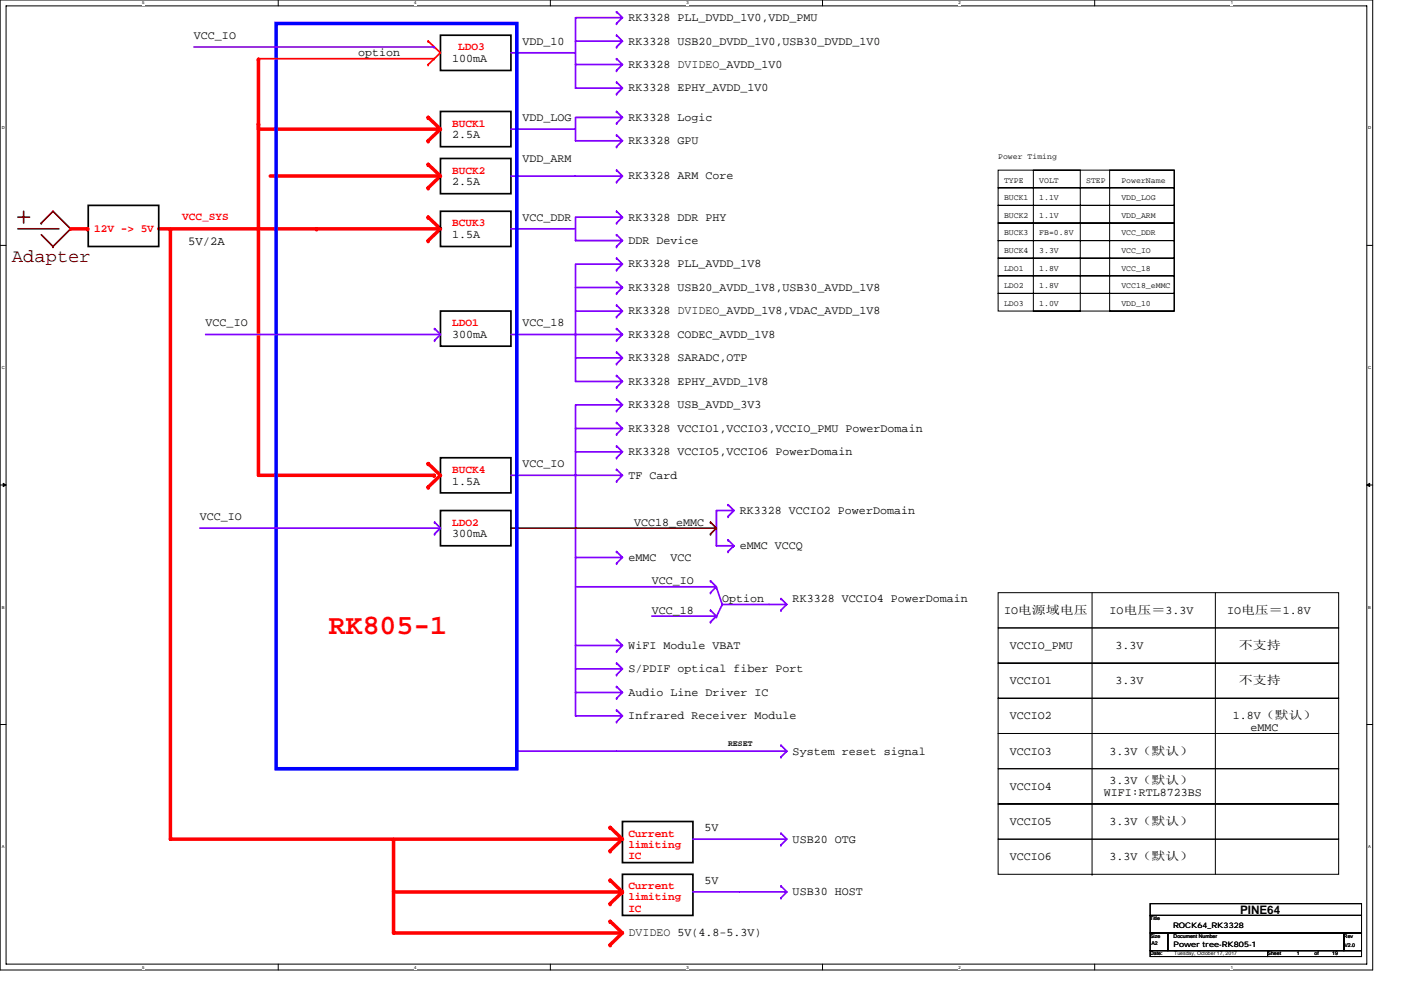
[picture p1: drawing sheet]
<svg xmlns="http://www.w3.org/2000/svg" width="297mm" height="210mm" viewBox="0 0 297 210" stroke-linecap="round" stroke-linejoin="round" font-family="sans-serif">
<path d="M0 0h291v205.7h-291zM1.3 1.2h288.5v203.3h-288.5z" fill="none" stroke="#000" stroke-width=".21"/>
<g fill="#fff">
<path d="M30.1 .1h.5v1h-.5z"/>
<path d="M30.1 204.6h.5v1h-.5z"/>
</g>
<path d="M59 0v1.2M59 204.5v1.2" fill="none" stroke="#000" stroke-width=".21"/>
<g fill="#fff">
<path d="M87.8 .1h.5v1h-.5z"/>
<path d="M87.8 204.6h.5v1h-.5z"/>
</g>
<path d="M116.7 0v1.2M116.7 204.5v1.2" fill="none" stroke="#000" stroke-width=".21"/>
<g fill="#fff">
<path d="M145.5 .1h.5v1h-.5z"/>
<path d="M145.5 204.6h.5v1h-.5z"/>
</g>
<path d="M174.4 0v1.2M174.4 204.5v1.2" fill="none" stroke="#000" stroke-width=".21"/>
<g fill="#fff">
<path d="M203.2 .1h.5v1h-.5z"/>
<path d="M203.2 204.6h.5v1h-.5z"/>
</g>
<path d="M232.1 0v1.2M232.1 204.5v1.2" fill="none" stroke="#000" stroke-width=".21"/>
<g fill="#fff">
<path d="M260.9 .1h.5v1h-.5z"/>
<path d="M260.9 204.6h.5v1h-.5z"/>
<path d="M.4 26.6h.6v1h-.6z"/>
<path d="M290.1 26.6h.6v1h-.6z"/>
<path d="M.4 77.4h.6v1h-.6z"/>
<path d="M290.1 77.4h.6v1h-.6z"/>
</g>
<path d="M0 52h1.3M289.8 52h1.2" fill="none" stroke="#000" stroke-width=".21"/>
<g fill="#fff">
<path d="M.4 128.3h.5v1h-.5z"/>
<path d="M290.1 128.3h.6v1h-.6z"/>
</g>
<path d="M0 102.9h1.3M289.8 102.9h1.2" fill="none" stroke="#000" stroke-width=".21"/>
<path d="M.7 102.5l.6 .4-.6 .3zM289.8 102.9l.6-.4v.7z" fill="#000" stroke="#000" stroke-width=".21"/>
<g fill="#fff">
<path d="M.4 179.1h.5v1h-.5z"/>
<path d="M290.1 179.1h.6v1h-.6z"/>
</g>
<g fill="none" stroke="#000" stroke-width=".21">
<path d="M211.6 36.1h37.4v3.7h-37.4zM211.6 39.8h37.4v3.8h-37.4zM219.1 36.1h9.9v29.9h-9.9zM235.3 36.1h13.7v29.9h-13.7zM211.6 43.6h37.4v3.7h-37.4zM211.6 47.3h37.4v3.7h-37.4zM211.6 51h37.4v3.8h-37.4zM211.6 54.8h37.4v3.7h-37.4zM211.6 58.5h37.4v3.7h-37.4zM211.6 62.2h37.4v3.8h-37.4zM211.6 133.2h72.2v7.5h-72.2zM211.6 125.7h72.2v7.5h-72.2z"/>
<path d="M231.5 125.7v59.7M257.7 125.7v59.7M0 153.7h1.3M211.6 148.1h72.2v7.5h-72.2zM211.6 140.7h72.2v7.4h-72.2zM211.6 155.6h72.2v7.4h-72.2zM289.8 153.7h1.2M211.6 163h72.2v7.5h-72.2zM211.6 170.5h72.2v7.5h-72.2zM211.6 178h72.2v7.4h-72.2zM231.5 185.4h.1M243.9 197.9h3.7v3.7h-3.7z"/>
<path d="M243.9 191.7h44.8v2.5h-44.8zM243.9 194.2h44.8v3.7h-44.8zM247.6 197.9h37.3v3.7h-37.3zM284.9 197.9h3.8v3.7h-3.8zM243.9 201.6h24.8v1.3h-24.8zM268.7 201.6h20v1.3h-20z"/>
</g>
<g fill="none" stroke="#8000ff" stroke-width=".36">
<path d="M41.1 10h50.9M92 10h.1M108.3 11.2h13.6M122 3.7h9.8M122 3.9v14.8h9.8M122 8.7h9.8M122 13.7h9.8M130.7 2.5h.1M130.7 5h.1M130.7 10h.1M130.7 7.5h.1M130.7 14.9h.1"/>
<path d="M130.7 12.4h.1M130.7 19.9h.1M130.7 17.4h.1M130.7 2.5l1.3 1.2-1.3 1.3M130.7 7.5l1.3 1.2-1.3 1.3M130.7 12.4l1.3 1.3-1.3 1.2M130.7 17.4l1.3 1.3-1.3 1.2M108.3 27.4h13.6M108.3 37.3h13.6M122 24.9h9.8M122 25v4.9h9.8M122 37.3h9.8"/>
<path d="M130.7 26.1h.1M130.7 23.6h.1M130.7 31.1h.1M130.7 28.6h.1M130.7 36.1h.1M130.7 38.6h.1M130.7 23.6l1.3 1.3-1.3 1.2M130.7 28.6l1.3 1.3-1.3 1.2M130.7 36.1l1.3 1.2-1.3 1.3M108.3 48.5h13.6M122 56h9.8M122 56.1v24.8h9.8"/>
<path d="M122 46.2v4.8h9.8M122 46.1h9.8M130.7 57.3h.1M130.7 54.8h.1M130.7 54.8l1.3 1.2-1.3 1.3M130.7 59.8h.1M130.7 44.8h.1M130.7 52.3h.1M130.7 49.8h.1M130.7 47.3h.1M130.7 59.8l1.3 1.2-1.3 1.2M130.7 44.8l1.3 1.3-1.3 1.2"/>
<path d="M130.7 49.8l1.3 1.2-1.3 1.3M131.8 46.1h.1M43.6 71h49.7M92.1 69.7h.1M92.1 72.2h.1M92.1 69.7l1.3 1.3-1.3 1.2M108.3 71h13.6M122 66h9.8M122 71h9.8M122 75.9h9.8M122 61h9.8M130.7 64.7h.1"/>
<path d="M130.7 67.2h.1M130.7 72.2h.1M130.7 69.7h.1M130.7 74.7h.1M130.7 77.2h.1M130.7 79.7h.1M130.7 64.7l1.3 1.3-1.3 1.2M130.7 69.7l1.3 1.3-1.3 1.2M130.7 74.7l1.3 1.2-1.3 1.3M130.7 79.7l1.3 1.2-1.3 1.2M130.7 62.2h.1M122 95.8h9.8"/>
<path d="M122 86v65.8h9.8M122 90.9h9.8M122 85.9h9.8M130.7 82.1h.1M130.7 89.6h.1M130.7 92.1h.1M130.7 94.6h.1M130.7 97.1h.1M130.7 99.6h.1M130.7 87.1h.1M130.7 84.6h.1M130.7 89.6l1.3 1.3-1.3 1.2"/>
<path d="M130.7 94.6l1.3 1.2-1.3 1.3M130.7 99.6l1.3 1.2-1.3 1.3M130.7 84.6l1.3 1.3-1.3 1.2M42.4 112h50.9M92.1 113.3h.1M92.1 110.8h.1M92.1 110.8l1.3 1.2-1.3 1.3M93.3 112h.1M108.3 100.8h13.6M122 100.8h9.8M122 118.2h9.8M130.7 102.1h.1"/>
<path d="M130.7 119.5h.1M130.7 117h.1M130.7 117l1.3 1.2-1.3 1.3M151.9 108.4v7.4h3.6M151.9 108.3h3.6M154.4 107h.1M154.4 109.5h.1M154.4 114.5h.1M154.4 117h.1M154.4 107l1.2 1.3-1.2 1.2M154.4 114.5l1.2 1.3-1.2 1.2M155.5 115.8h.1"/>
<path d="M122 124.5h29.8M122 136.9h9.8M130.7 135.7h.1M130.7 138.2h.1M130.7 135.7l1.3 1.2-1.3 1.3M138.2 130.7h13.6M150.6 131.9h.1M150.6 129.4h.1M150.6 123.2h.1M150.6 125.7h.1M150.6 129.4l1.3 1.3-1.3 1.2M150.6 123.2l1.3 1.3-1.3 1.2"/>
<path d="M151.9 130.8h.1M151.9 124.6h.1M151.9 124.6l1.2 3.6-1.2 2.6M153.2 128.2h13.5M165.6 127h.1M165.6 129.4h.1M165.6 127l1.2 1.2-1.2 1.2M109.6 159.3h21M122 141.9h9.8M122 146.9h9.8M130.7 143.1h.1M130.7 140.7h.1"/>
<path d="M130.7 145.6h.1M130.7 148.1h.1M130.7 153.1h.1M130.7 150.6h.1M130.7 140.7l1.3 1.2-1.3 1.2M130.7 145.6l1.3 1.3-1.3 1.2M130.7 150.6l1.3 1.2-1.3 1.3M130.7 159.3h36M165.6 158.1h.1M165.6 158.1l1.2 1.2-1.2 1.2M166.7 159.3h.1M146.9 178h19.8"/>
<path d="M165.6 160.5h.1M165.6 179.2h.1M165.6 176.7h.1M165.6 176.7l1.2 1.3-1.2 1.2M146.9 189.2h9.8M156.9 189.2h9.8M165.6 187.9h.1M165.6 190.4h.1M165.6 187.9l1.2 1.3-1.2 1.2"/>
</g>
<g fill="none" stroke="#f00" stroke-width=".74">
<path d="M54.8 12.6h.1M54.8 12.6v88.2h37.2M54.8 26.3h.1M54.8 27.4h38.5M57.3 37.3h36M90.8 39.8h.1M90.8 34.9h.1M90.8 29.9h.1M90.8 24.9h.1M90.8 34.9l2.6 2.4-2.6 2.5M90.8 24.9l2.6 2.5-2.6 2.5M15 48.5h3.6"/>
<path d="M18.6 48.5h.1M33.7 48.5h33.4M36.1 48.7v129.3h47.2M36.1 48.7h.1M67.1 48.5h.1M67.2 48.5h26.1M90.8 46.1h.1M90.8 51h.1M90.8 46.1l2.6 2.4-2.6 2.5M90.8 98.3h.1M90.8 98.3l2.6 2.5-2.6 2.5M90.8 103.3h.1"/>
<path d="M92 100.8h.1M83.4 178h48.4M83.4 178.1v19.8h48.4M129.4 175.5h.1M129.4 175.5l2.6 2.5-2.6 2.5M83.4 189.2h48.4M129.4 195.4h.1M129.4 180.5h.1M129.4 191.7h.1M129.4 186.7h.1M129.4 195.4l2.6 2.5-2.6 2.5M129.4 186.7l2.6 2.5-2.6 2.5"/>
<path d="M131.8 189.2h.1M129.4 200.4h.1"/>
</g>
<path d="M93.4 7.5h14.9v7.4h-14.9zM93.4 33.6h14.9v7.5h-14.9zM93.4 23.6h14.9v7.5h-14.9zM18.7 43.6h15v8.7h-15zM93.4 44.8h14.9v7.5h-14.9zM93.4 66h14.9v7.4h-14.9zM93.4 97.1h14.9v7.4h-14.9zM93.4 108.3h14.9v7.5h-14.9zM132 174.2h14.9v8.8h-14.9zM132 185.4h14.9v8.8h-14.9z" fill="none" stroke="#000" stroke-width=".36"/>
<path d="M54.8 12.4h37.2M90.8 8.7h.1M90.8 13.7h.1M90.8 8.7l2.6 2.5-2.6 2.5M92 12.4h.1" fill="none" stroke="#f00" stroke-width=".36"/>
<g fill="none" stroke="#800000" stroke-width=".36">
<path d="M3.8 46.1h2.5M3.8 48.5h8.7M5 44.8v2.5M8.8 47.3h.1M8.8 47.3l2.4-2.5 3.8 3.7M8.8 49.8l2.4 2.5M11.2 52.3h.1M15 48.5h.1M15 48.5l-3.8 3.8M108.3 112h43.5M150.6 110.8h.1M150.6 113.3h.1"/>
<path d="M150.6 110.8l1.3 1.2-1.3 1.3M151.8 112h.1"/>
</g>
<path d="M58.5 5h51.1v158h-51.1z" fill="none" stroke="#00f" stroke-width=".74"/>
<text font-size="6" fill="#f00" x="69.7" y="134.4">RK805-1</text>
<text font-size="4" fill="#800000" x="2.5" y="55.5">Adapter</text>
<text font-size="2.6" x="39.9" y="51.9">5V/2A</text>
<g font-size="2.5">
<text x="133.2" y="4.5">RK3328 PLL_DVDD_1V0,VDD_PMU</text>
<text x="41.1" y="8.2">VCC_IO</text>
<text x="76" y="11.9">option</text>
<text x="110.8" y="9.4">VDD_10</text>
<text x="133.2" y="9.4">RK3328 USB20_DVDD_1V0,USB30_DVDD_1V0</text>
<text x="95.9" y="13.2">100mA</text>
<text x="133.2" y="14.4">RK3328 DVIDEO_AVDD_1V0</text>
<text x="133.2" y="19.4">RK3328 EPHY_AVDD_1V0</text>
<text x="95.9" y="29.4">2.5A</text>
<text x="110.8" y="25.6">VDD_LOG</text>
<text x="133.2" y="25.6">RK3328 Logic</text>
<text x="110.8" y="34.3">VDD_ARM</text>
<text x="133.2" y="30.6">RK3328 GPU</text>
<text x="95.9" y="39.3">2.5A</text>
<text x="133.2" y="38.1">RK3328 ARM Core</text>
<text x="110.8" y="46.8">VCC_DDR</text>
<text x="133.2" y="46.8">RK3328 DDR PHY</text>
<text x="95.9" y="50.5">1.5A</text>
<text x="133.2" y="51.8">DDR Device</text>
<text x="133.2" y="56.7">RK3328 PLL_AVDD_1V8</text>
<text x="133.2" y="61.7">RK3328 USB20_AVDD_1V8,USB30_AVDD_1V8</text>
<text x="43.6" y="69.2">VCC_IO</text>
<text x="95.9" y="71.7">300mA</text>
<text x="110.8" y="69.2">VCC_18</text>
<text x="133.2" y="66.7">RK3328 DVIDEO_AVDD_1V8,VDAC_AVDD_1V8</text>
<text x="133.2" y="71.7">RK3328 CODEC_AVDD_1V8</text>
<text x="133.2" y="76.6">RK3328 SARADC,OTP</text>
<text x="133.2" y="81.6">RK3328 EPHY_AVDD_1V8</text>
<text x="133.2" y="86.6">RK3328 USB_AVDD_3V3</text>
<text x="133.2" y="91.6">RK3328 VCCIO1,VCCIO3,VCCIO_PMU PowerDomain</text>
<text x="110.8" y="99.1">VCC_IO</text>
<text x="133.2" y="96.6">RK3328 VCCIO5,VCCIO6 PowerDomain</text>
<text x="133.2" y="101.5">TF Card</text>
<text x="95.9" y="102.8">1.5A</text>
<text x="42.4" y="110.3">VCC_IO</text>
<text x="95.9" y="114">300mA</text>
<text x="134.5" y="111.5">VCC18_eMMC</text>
<text x="156.9" y="109">RK3328 VCCIO2 PowerDomain</text>
<text x="133.2" y="119">eMMC</text>
<text x="142.1" y="119">VCC</text>
<text x="156.9" y="116.5">eMMC VCCQ</text>
<text x="138.2" y="124">VCC_IO</text>
<text x="138.2" y="130.2">VCC_18</text>
<text x="153.1" y="127.7">Option</text>
<text x="168.1" y="127.7">RK3328 VCCIO4 PowerDomain</text>
<text x="212.9" y="130.2">IO电源域电压</text>
<text x="235.3" y="130.2">IO电压＝3.3V</text>
<text x="260.2" y="130.2">IO电压＝1.8V</text>
<text x="133.2" y="137.6">WiFI Module VBAT</text>
<text x="214.1" y="137.6">VCCIO_PMU</text>
<text x="236.5" y="137.6">3.3V</text>
<text x="262.7" y="137.6">不支持</text>
<text x="133.2" y="142.6">S/PDIF optical fiber Port</text>
<text x="133.2" y="147.6">Audio Line Driver IC</text>
<text x="214.1" y="145.1">VCCIO1</text>
<text x="236.5" y="145.1">3.3V</text>
<text x="262.7" y="145.1">不支持</text>
<text x="133.2" y="152.6">Infrared Receiver Module</text>
<text x="214.1" y="152.6">VCCIO2</text>
<text x="261.4" y="152.6">1.8V（默认）</text>
<text x="265.2" y="155.1">eMMC</text>
<text x="168.1" y="160">System reset signal</text>
<text x="214.1" y="160">VCCIO3</text>
<text x="235.3" y="160">3.3V（默认）</text>
<text x="214.1" y="167.5">VCCIO4</text>
<text x="235.3" y="166.3">3.3V（默认）</text>
<text x="234" y="168.7">WIFI:RTL8723BS</text>
<text x="149.4" y="176.2">5V</text>
<text x="168.1" y="178.7">USB20 OTG</text>
<text x="214.1" y="175">VCCIO5</text>
<text x="235.3" y="175">3.3V（默认）</text>
<text x="214.1" y="182.4">VCCIO6</text>
<text x="235.3" y="182.4">3.3V（默认）</text>
<text x="149.4" y="187.4">5V</text>
<text x="168.1" y="189.9">USB30 HOST</text>
<text x="262.9" y="193.9">PINE64</text>
<text x="133.2" y="198.6">DVIDEO 5V(4.8-5.3V)</text>
</g>
<g font-size="2.3" fill="#f00">
<text x="97.1" y="10.7">LDO3</text>
<text x="95.9" y="26.8">BUCK1</text>
<text x="95.9" y="36.8">BUCK2</text>
<text x="38.6" y="46.8">VCC_SYS</text>
<text x="20" y="49.3">12V -&gt; 5V</text>
<text x="95.9" y="48">BCUK3</text>
<text x="95.9" y="69.2">LDO1</text>
<text x="95.9" y="100.3">BUCK4</text>
<text x="95.9" y="111.5">LDO2</text>
<text x="133.2" y="177.4">Current</text>
<text x="133.2" y="179.8">limiting</text>
<text x="133.2" y="182.1">IC</text>
<text x="133.2" y="188.6">Current</text>
<text x="133.2" y="191">limiting</text>
<text x="133.2" y="193.3">IC</text>
</g>
<g font-size="1.7">
<text x="211.6" y="33.7">Power Timing</text>
<text x="212.9" y="38.7">TYPE</text>
<text x="220.3" y="38.7">VOLT</text>
<text x="230.3" y="38.7">STEP</text>
<text x="237.8" y="38.7">PowerName</text>
<text x="212.9" y="42.5">BUCK1</text>
<text x="212.9" y="46.2">BUCK2</text>
<text x="220.3" y="46.2">1.1V</text>
<text x="220.3" y="42.5">1.1V</text>
<text x="237.8" y="42.5">VDD_LOG</text>
<text x="237.8" y="46.2">VDD_ARM</text>
<text x="212.9" y="49.9">BUCK3</text>
<text x="212.9" y="53.7">BUCK4</text>
<text x="220.3" y="53.7">3.3V</text>
<text x="220.3" y="49.9">FB=0.8V</text>
<text x="237.8" y="53.7">VCC_IO</text>
<text x="237.8" y="49.9">VCC_DDR</text>
<text x="212.9" y="57.4">LDO1</text>
<text x="220.3" y="57.4">1.8V</text>
<text x="237.8" y="57.4">VCC_18</text>
<text x="212.9" y="61.1">LDO2</text>
<text x="212.9" y="64.9">LDO3</text>
<text x="220.3" y="61.1">1.8V</text>
<text x="220.3" y="64.9">1.0V</text>
<text x="237.8" y="61.1">VCC18_eMMC</text>
<text x="237.8" y="64.9">VDD_10</text>
<text x="154.4" y="158.2">RESET</text>
</g>
<g font-size="1.6">
<text x="248.7" y="196.9">ROCK64_RK3328</text>
<text x="248.8" y="200.9">Power tree-RK805-1</text>
</g>
<g font-size="1.1">
<text x="243.9" y="195.2">Title</text>
<text x="243.9" y="198.9">Size</text>
<text x="243.9" y="202.7">Date:</text>
<text x="244.1" y="200.5">A2</text>
<text x="248.8" y="198.9">Document Number</text>
<text x="249" y="202.6">Tuesday, October 17, 2017</text>
<text x="268.8" y="202.7">Sheet</text>
<text x="275" y="202.6">1</text>
<text x="278.7" y="202.6">of</text>
<text x="282.4" y="202.6">19</text>
<text x="284.9" y="198.9">Rev</text>
<text x="285" y="200.9">V2.0</text>
</g>
<g font-size=".9">
<text x="30.1" y="1">5</text>
<text x="87.8" y="1">4</text>
<text x="145.5" y="1">3</text>
<text x="203.2" y="1">2</text>
<text x="260.9" y="1">1</text>
<text x=".4" y="27.5">D</text>
<text x="290.1" y="27.5">D</text>
<text x=".4" y="78.3">C</text>
<text x="290.1" y="78.3">C</text>
<text x=".4" y="129.1">B</text>
<text x="290.1" y="129.1">B</text>
<text x=".4" y="179.9">A</text>
<text x="290.1" y="179.9">A</text>
<text x="30.1" y="205.4">5</text>
<text x="87.8" y="205.4">4</text>
<text x="145.5" y="205.4">3</text>
<text x="203.2" y="205.4">2</text>
<text x="260.9" y="205.4">1</text>
</g>
</svg>
